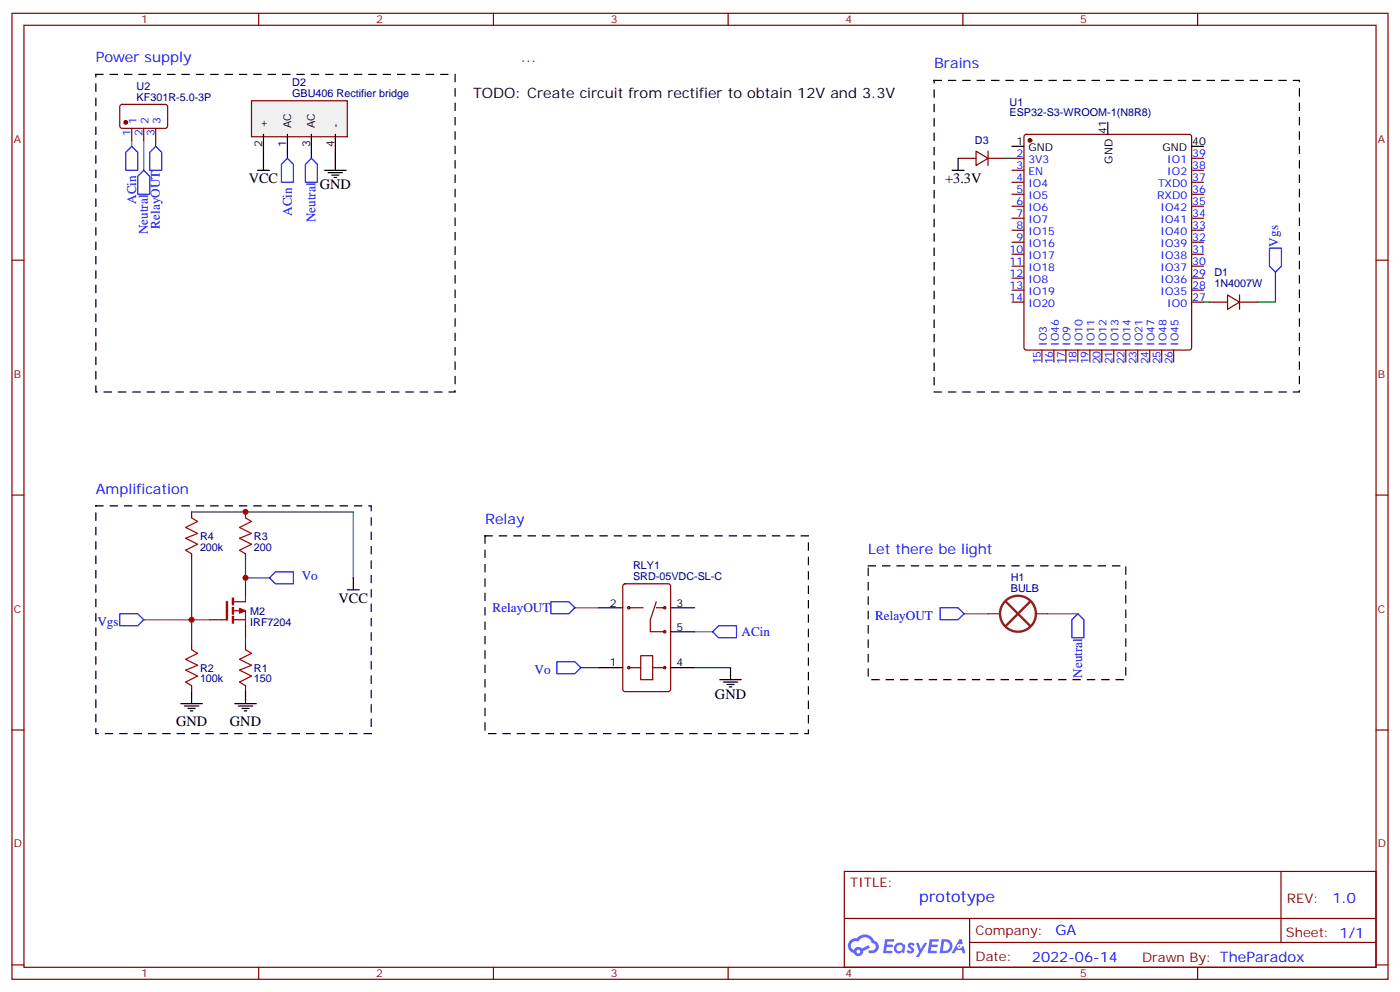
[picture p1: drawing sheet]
<svg xmlns="http://www.w3.org/2000/svg" width="412mm" height="292mm" viewBox="0 0 412 292" stroke-linecap="round" stroke-linejoin="round" font-family="sans-serif">
<g fill="none" stroke="#870000" stroke-width=".35">
<path d="M3.5 3.9h405.4v284.4h-405.4zM7.1 7.4h398.2v277.3h-398.2zM76.2 3.9v3.5M145.3 3.9v3.5M214.5 3.9v3.5M283.6 3.9v3.5M352.8 3.9v3.5M3.5 76.6h3.6M405.3 76.6h3.6M3.5 145.7h3.6M405.3 145.7h3.6M3.5 214.9h3.6"/>
<path d="M405.3 214.9h3.6M248.7 256.5h156.6v28.2h-156.6zM377.3 256.5v20.9M248.7 270.4h156.5M285.6 277.4h119.6M285.6 270.4v14.1M3.5 284h3.6M76.2 284.7v3.6M145.3 284.7v3.6M214.5 284.7v3.6M283.6 284.7v3.6M352.8 284.7v3.6"/>
<path d="M405.3 284h3.6"/>
</g>
<g fill="#5487ff">
<path d="M267.7 277.7a1.22 1.22 0 0 1 1.7 .2l-.4 .6a.47 .47 0 0 0-.3-.4 .47 .47 0 0 0-.5 .2l.1 .2a1.14 1.14 0 0 1 .8 1.8 1.14 1.14 0 0 1-1.9 0l-.2-.2 .5-.6 .7 .5a.29 .29 0 0 0 .3-.3 .29 .29 0 0 0-.2-.3 1.04 1.04 0 0 1-.6-1.7z"/>
<path d="M260.7 276.4h2.4l.3 .2-.2 .5-1.8 .1-.1 .8h1.5l.3 .4-.3 .4h-1.6l-.2 1.1h1.7l.2 .3-.2 .3-2.6 .1z"/>
<path d="M273.8 276.4h2.4l.3 .2-.1 .5-1.8 .1-.2 .8h1.6l.3 .4-.4 .4h-1.6l-.1 1.1h1.7l.2 .3-.2 .3-2.6 .1z"/>
<path d="M282.6 276.4h.7l.3 1.3-.6 .3a.69 .69 0 0 0-1 .3 .69 .69 0 0 0 .4 .9 .69 .69 0 0 0 .9-.6l.5-.2 .6 2.2h-.8l-.2-.9h-1.8l-.5 .9h-.8z"/>
<path d="M269.8 277.5h.8l.6 1.8 1.1-1.8h.9l-2.6 4.2h-.8l.9-1.5z"/>
<path d="M277.4 276.4l-.6 4.2h1.3a2.11 2.11 0 0 0 2.5-2.1 2.11 2.11 0 0 0-2.5-2.1zM278.1 277.2a1.39 1.39 0 0 1 1.7 1.4 1.39 1.39 0 0 1-1.8 1.3h-.3z"/>
<path d="M263.7 278.1a1.54 1.54 0 0 0-.1 2.1 1.54 1.54 0 0 0 2.2 .1l.6 .3 .3-2.3-.2-.3h-.4a1.49 1.49 0 0 0-2.4 .1zM264 279.1a.94 .94 0 0 1 1.8 0 .94 .94 0 0 1-1.8 0z"/>
<path d="M250.4 276.8a2.18 2.18 0 0 0 1.1 3.7 1.44 1.44 0 0 0 1.6 .9 1.44 1.44 0 0 0 1.2-1.4l2-1-.5-.8-1.9 1a1.47 1.47 0 0 0-2.4 .4 1.39 1.39 0 0 1-.7-1.9 1.39 1.39 0 0 1 2-.5 2.12 2.12 0 0 1 2.2-1.3 2.12 2.12 0 0 1 1.9 1.7 1.14 1.14 0 0 1 1.1 1.4 1.14 1.14 0 0 1-1.7 .7 .43 .43 0 0 0-.5 .4 .43 .43 0 0 0 .4 .5 1.98 1.98 0 0 0 2.5-1.2 1.98 1.98 0 0 0-1.2-2.6 3.1 3.1 0 0 0-5.3-.6l-.9 .1zM252.3 280.1a.55 .55 0 0 1 1.1 0 .55 .55 0 0 1-1.1 0z"/>
<circle cx="282.6" cy="278.5" r=".26"/>
</g>
<g fill="none" stroke="#870000" stroke-width=".35">
<path d="M35.5 30.9l.5-.2 13 .1 .4 .6-.1 6-.6 .4-13-.1-.4-.6v-5.7zM38.8 37.8v3.5M42.3 37.8v3.5M45.9 37.8v3.5M301.9 39.8l.4-.3h48l.5 .3 .2 .5v62l-.2 .5-.5 .2h-48l-.5-.2-.2-.5v-62zM298.1 46.6h3.5M298.1 50.1h3.5M298.1 53.7h3.5M298.1 57.2h3.5M351 46.6h3.5M351 50.1h3.5M351 53.7h3.5"/>
<path d="M351 57.2h3.5M298.1 60.7h3.5M298.1 64.2h3.5M298.1 67.8h3.5M298.1 71.3h3.5M298.1 74.8h3.5M298.1 78.4h3.5M351 60.7h3.5M351 64.2h3.5M351 67.8h3.5M351 71.3h3.5M351 74.8h3.5"/>
<path d="M351 78.4h3.5M298.1 81.9h3.5M298.1 85.4h3.5M298.1 88.9h3.5M351 81.9h3.5M351 85.4h3.5M351 88.9h3.5M306.9 103v3.6M310.4 103v3.6M314 103v3.6M317.5 103v3.6M321 103v3.6"/>
<path d="M324.6 103v3.6M328.1 103v3.6M331.6 103v3.6M335.1 103v3.6M338.7 103v3.6M342.2 103v3.6M345.7 103v3.6M183.7 172l.4-.2h12.7l.7 .5 .1 30.6-.5 .6-13 .1-.6-.5-.1-30.6zM185.2 178.9h4.2M193.3 177.1l-1.7 5.3v3.5h4.2M193.3 178.9h2.5M185.2 196.5h3.5"/>
<path d="M188.7 193h3.6v7.1h-3.6zM192.3 196.5h3.5"/>
<circle cx="185.2" cy="178.9" r=".35"/>
<circle cx="195.8" cy="178.9" r=".35"/>
<circle cx="185.2" cy="196.5" r=".35"/>
<circle cx="195.8" cy="196.5" r=".35"/>
<circle cx="195.8" cy="185.9" r=".35"/>
</g>
<g fill="none" stroke="#000" stroke-width=".35">
<path d="M326.3 36v3.5M298.1 43.1h3.5M351 43.1h3.5M176.4 178.9h7M197.6 178.9h7M176.4 196.5h7M197.6 196.5h7M197.6 185.9h7M215.2 196.5v3.6M53.3 207.1h6.3M54.3 207.8h4.3M55.4 208.5h2.1"/>
<path d="M56.1 209.2h.7M56.4 203.6v3.5M212 200.1h6.4M213.1 200.8h4.2M214.1 201.5h2.2M214.8 202.2h.7"/>
</g>
<g fill="#870000" stroke="#870000" stroke-width=".35">
<circle cx="303.4" cy="41.3" r=".53"/>
<circle cx="37" cy="36" r=".53"/>
</g>
<path d="M38.8 43.1l1.8 1.7v5.3h-3.6v-5.3zM42.3 50.1l1.8 1.8v5.3h-3.5v-5.3zM45.9 43.1l1.7 1.7v5.3h-3.5v-5.3zM373.9 73.1h3.6v5.3l-1.8 1.7-1.8-1.7zM162.3 177.1h5.3l1.7 1.8-1.7 1.8h-5.3zM276.9 178.9h5.3l1.8 1.8-1.8 1.7h-5.3zM164 194.8h5.3l1.8 1.7-1.8 1.8h-5.3zM209.9 185.9l1.8-1.7h5.3v3.5h-5.3z" fill="none" stroke="#00f" stroke-width=".35"/>
<path d="M38.8 41.3v1.8M42.3 41.3v8.8M45.9 41.3v1.8M169.3 178.9h7.1M171.1 196.5h5.3M204.6 196.5h10.6M204.6 185.9h5.3M284 180.7h7M308.7 180.7h8.8" fill="none" stroke="#008700" stroke-width=".35"/>
<path d="M28.2 21.9h105.9v93.5h-105.9zM275.2 23.7h107.6v91.7h-107.6zM142.9 157.7h95.2v58.2h-95.2v-58.2M255.8 166.5h75.8v33.6h-75.8z" fill="none" stroke="#000" stroke-width=".35" stroke-dasharray="2.1 2.1"/>
<g fill="none" stroke="#8c2424" stroke-width=".71">
<path d="M296.3 177.1l7.1 7.1M303.4 177.1l-7.1 7.1"/>
<circle cx="299.9" cy="180.7" r="5.3"/>
</g>
<path d="M291 180.7h3.6M305.2 180.7h3.5" fill="none" stroke="#8c2424" stroke-width=".35"/>
<path d="M74.1 29.7h28.2v10.6h-28.2z" fill="#f0f0f0" stroke="#870000" stroke-width=".35"/>
<g fill="none" stroke="#000" stroke-width=".35">
<path d="M77.6 39.5v10.6M84.7 39.5v7.1M91.7 39.5v7.1M98.8 39.5v10.6M75.8 50.1h3.6M95.6 50.1h6.4M96.7 50.8h4.2M97.7 51.5h2.1M98.4 52.2h.7M280.5 50.1h3.5M282.2 46.6v3.5M102.3 173.6h3.5"/>
<path d="M104.1 170.1v3.5M69.1 207.1h6.4M70.2 207.8h4.2M71.3 208.5h2.1M72 209.2h.7M72.3 203.6v3.5"/>
</g>
<path d="M84.7 46.6l1.7 1.8v5.3h-3.5v-5.3zM91.7 46.6l1.8 1.8v5.3h-3.5v-5.3zM79.4 170.1l1.7-1.8h5.3v3.5h-5.3zM35.3 180.7h5.3l1.7 1.7-1.7 1.8h-5.3zM317.5 180.7l1.8 1.7v5.3h-3.6v-5.3z" fill="none" stroke="#00f" stroke-width=".35"/>
<path d="M296.3 46.6h1.8M354.5 88.9h1.8M375.7 80.1v8.8h-5.3M56.4 150.7h47.7v19.4M56.4 164.8v24.7M72.3 164.8v7M72.3 170.1h7.1M42.3 182.4h19.4M72.3 187.7v1.8" fill="none" stroke="#008700" stroke-width=".35"/>
<path d="M56.4 152.4l1.8 1.1-3.5 1.8 3.5 1.7-3.5 1.4 3.5 1.8-3.5 1.8 1.7 1M72.3 152.4l1.8 1.1-3.5 1.8 3.5 1.7-3.5 1.4 3.5 1.8-3.5 1.8 1.7 1M66.7 177.1h.3v5.3h-.3zM68.4 176.1h.4v1.9h-.4zM68.4 178.8h.4v1.9h-.4zM68.8 179.8h3.5v4.5M72.3 175.4v1.7h-3.5M56.4 191.2l1.8 1.1-3.5 1.8 3.5 1.7-3.5 1.4 3.5 1.8-3.5 1.8 1.7 1M65.3 182.4h1.7M68.4 181.5h.4v1.9h-.4zM68.8 182.4h3.5M72.3 191.2l1.8 1.1-3.5 1.8 3.5 1.7-3.5 1.4 3.5 1.8-3.5 1.8 1.7 1" fill="none" stroke="#a10000" stroke-width=".35"/>
<g fill="none" stroke="#870000" stroke-width=".35">
<path d="M282.2 46.6h5.3M287.5 44.5l3.5 2.1-3.5 2.1zM291 46.6h5.3M291 44.5v4.2M356.3 88.9h5.3M361.6 86.8l3.5 2.1-3.5 2.2zM365.1 88.9h5.3M365.1 86.8v4.3M56.4 150.7v1.7M72.3 150.7v1.7M56.4 163v1.8M72.3 163v1.8"/>
<path d="M72.3 171.8v3.6M56.4 189.5v1.7M61.7 182.4h3.6M72.3 184.2v3.5M72.3 189.5v1.7M56.4 201.8v1.8M72.3 201.8v1.8"/>
</g>
<path d="M70.6 179.1l1.7 .7-1.7 .7z" fill="#a10000" stroke="#a10000" stroke-width=".35"/>
<path d="M28.2 148.9h81.2v67h-81.2v-67" fill="none" stroke="#000" stroke-width=".35" stroke-dasharray="2.1 2.1"/>
<g fill="#c00">
<circle cx="56.4" cy="182.4" r=".88"/>
<circle cx="72.3" cy="150.7" r=".88"/>
<circle cx="72.3" cy="170.1" r=".88"/>
</g>
<text font-size="4.6" fill="#00f" x="270.8" y="265.5">prototype</text>
<g font-size="4.2" fill="#00f">
<text x="28.2" y="18.4">Power supply</text>
<text x="153.5" y="18.4">...</text>
<text x="275.2" y="20.1">Brains</text>
<text x="28.2" y="145.4">Amplification</text>
<text x="142.9" y="154.2">Relay</text>
<text x="255.8" y="163">Let there be light</text>
<text x="392.5" y="265.8">1.0</text>
<text x="310.9" y="275.3">GA</text>
<text x="304" y="283.1">2022-06-14</text>
</g>
<g font-size="4.2">
<text x="139.3" y="29">TODO: Create circuit from rectifier to obtain 12V and 3.3V</text>
<text x="73.3" y="54">VCC</text>
<text x="94.2" y="55.8">GND</text>
<text x="278.4" y="54">+3.3V</text>
<text x="99.7" y="177.6">VCC</text>
<text x="210.6" y="205.7">GND</text>
<text x="51.9" y="213.8">GND</text>
<text x="67.7" y="213.8">GND</text>
</g>
<g font-size="3.9" fill="#00f">
<text x="40.1" y="60" transform="rotate(-90 40.1 60)">ACin</text>
<text x="85.9" y="63.6" transform="rotate(-90 85.9 63.6)">ACin</text>
<text x="93" y="65.4" transform="rotate(-90 93 65.4)">Neutral</text>
<text x="43.6" y="69" transform="rotate(-90 43.6 69)">Neutral</text>
<text x="47.1" y="67.3" transform="rotate(-90 47.1 67.3)">RelayOUT</text>
<text x="376.5" y="72.6" transform="rotate(-90 376.5 72.6)">Vgs</text>
<text x="88.9" y="170.9">Vo</text>
<text x="28.7" y="184.2">Vgs</text>
<text x="145.1" y="180.2">RelayOUT</text>
<text x="257.8" y="182.4">RelayOUT</text>
<text x="218.4" y="187.2">ACin</text>
<text x="157.5" y="198.3">Vo</text>
<text x="318.8" y="199.5" transform="rotate(-90 318.8 199.5)">Neutral</text>
</g>
<g font-size="3.9" fill="#800">
<text x="250.5" y="261.1">TITLE:</text>
<text x="379.1" y="265.8">REV:</text>
<text x="287.4" y="275.3">Company:</text>
<text x="378.7" y="275.9">Sheet: 1/1</text>
<text x="287.4" y="283">Date:</text>
<text x="336.4" y="283.1">Drawn By: TheParadox</text>
</g>
<g font-size="3.2" fill="#800">
<text x="41.6" y="6.9">1</text>
<text x="110.8" y="6.9">2</text>
<text x="179.9" y="6.9">3</text>
<text x="249.1" y="6.9">4</text>
<text x="318.2" y="6.9">5</text>
<text x="4.1" y="42">A</text>
<text x="405.9" y="42">A</text>
<text x="4.1" y="111.2">B</text>
<text x="405.9" y="111.2">B</text>
<text x="4.1" y="180.3">C</text>
<text x="405.9" y="180.3">C</text>
<text x="4.1" y="249.4">D</text>
<text x="405.9" y="249.4">D</text>
<text x="41.6" y="287.7">1</text>
<text x="110.8" y="287.7">2</text>
<text x="179.9" y="287.7">3</text>
<text x="249.1" y="287.7">4</text>
<text x="318.2" y="287.7">5</text>
</g>
<g font-size="3.2" fill="#000080">
<text x="40.2" y="29.7">KF301R-5.0-3P</text>
<text x="40.2" y="26.5">U2</text>
<text x="86.1" y="28.6">GBU406 Rectifier bridge</text>
<text x="86.1" y="25.4">D2</text>
<text x="297.4" y="34.3">ESP32-S3-WROOM-1(N8R8)</text>
<text x="297.4" y="31.1">U1</text>
<text x="287.2" y="42.5">D3</text>
<text x="357.7" y="84.4">1N4007W</text>
<text x="58.9" y="158.9">R4</text>
<text x="74.8" y="158.9">R3</text>
<text x="58.9" y="162.1">200k</text>
<text x="74.8" y="162.1">200</text>
<text x="186.5" y="167.6">RLY1</text>
<text x="186.5" y="170.8">SRD-05VDC-SL-C</text>
<text x="297.8" y="171.1">H1</text>
<text x="297.8" y="174.3">BULB</text>
<text x="73.7" y="184.1">IRF7204</text>
<text x="73.7" y="180.9">M2</text>
<text x="58.9" y="197.7">R2</text>
<text x="74.8" y="197.7">R1</text>
<text x="58.9" y="200.9">100k</text>
<text x="74.8" y="200.9">150</text>
</g>
<g font-size="3.2" fill="#00f">
<text x="38.5" y="40" transform="rotate(-90 38.5 40)">1</text>
<text x="40.2" y="36.5" transform="rotate(-90 40.2 36.5)">1</text>
<text x="42" y="40" transform="rotate(-90 42 40)">2</text>
<text x="43.7" y="36.5" transform="rotate(-90 43.7 36.5)">2</text>
<text x="45.5" y="40" transform="rotate(-90 45.5 40)">3</text>
<text x="47.3" y="36.5" transform="rotate(-90 47.3 36.5)">3</text>
<text x="299.4" y="46.2">2</text>
<text x="351.2" y="46.2">39</text>
<text x="299.4" y="49.8">3</text>
<text x="299.4" y="53.3">4</text>
<text x="302.9" y="48">3V3</text>
<text x="302.9" y="51.5">EN</text>
<text x="343.9" y="51.5">IO2</text>
<text x="343.9" y="48">IO1</text>
<text x="351.2" y="53.3">37</text>
<text x="351.2" y="49.8">38</text>
<text x="299.4" y="56.8">5</text>
<text x="302.9" y="55.1">IO4</text>
<text x="302.9" y="58.6">IO5</text>
<text x="340.9" y="58.6">RXD0</text>
<text x="341.1" y="55.1">TXD0</text>
<text x="351.2" y="56.8">36</text>
<text x="299.4" y="60.4">6</text>
<text x="299.4" y="63.9">7</text>
<text x="302.9" y="62.1">IO6</text>
<text x="302.9" y="65.7">IO7</text>
<text x="341.8" y="65.7">IO41</text>
<text x="341.8" y="62.1">IO42</text>
<text x="351.2" y="63.9">34</text>
<text x="351.2" y="60.4">35</text>
<text x="299.4" y="67.4">8</text>
<text x="299.4" y="70.9">9</text>
<text x="302.9" y="69.2">IO15</text>
<text x="341.8" y="69.2">IO40</text>
<text x="351.2" y="70.9">32</text>
<text x="351.2" y="67.4">33</text>
<text x="297.4" y="74.5">10</text>
<text x="297.4" y="78">11</text>
<text x="302.9" y="72.7">IO16</text>
<text x="302.9" y="76.2">IO17</text>
<text x="341.8" y="76.2">IO38</text>
<text x="341.8" y="72.7">IO39</text>
<text x="351.2" y="78">30</text>
<text x="351.2" y="74.5">31</text>
<text x="297.4" y="81.5">12</text>
<text x="302.9" y="79.8">IO18</text>
<text x="302.9" y="83.3">IO8</text>
<text x="341.8" y="83.3">IO36</text>
<text x="341.8" y="79.8">IO37</text>
<text x="351.2" y="81.5">29 D1</text>
<text x="297.4" y="85.1">13</text>
<text x="297.4" y="88.6">14</text>
<text x="302.9" y="86.8">IO19</text>
<text x="341.8" y="86.8">IO35</text>
<text x="351.2" y="88.6">27</text>
<text x="351.2" y="85.1">28</text>
<text x="302.9" y="90.3">IO20</text>
<text x="343.9" y="90.3">IO0</text>
<text x="308.3" y="101.7" transform="rotate(-90 308.3 101.7)">IO3</text>
<text x="311.9" y="101.7" transform="rotate(-90 311.9 101.7)">IO46</text>
<text x="315.4" y="101.7" transform="rotate(-90 315.4 101.7)">IO9</text>
<text x="318.9" y="101.7" transform="rotate(-90 318.9 101.7)">IO10</text>
<text x="322.4" y="101.7" transform="rotate(-90 322.4 101.7)">IO11</text>
<text x="326" y="101.7" transform="rotate(-90 326 101.7)">IO12</text>
<text x="329.5" y="101.7" transform="rotate(-90 329.5 101.7)">IO13</text>
<text x="333" y="101.7" transform="rotate(-90 333 101.7)">IO14</text>
<text x="336.5" y="101.7" transform="rotate(-90 336.5 101.7)">IO21</text>
<text x="340.1" y="101.7" transform="rotate(-90 340.1 101.7)">IO47</text>
<text x="343.6" y="101.7" transform="rotate(-90 343.6 101.7)">IO48</text>
<text x="347.1" y="101.7" transform="rotate(-90 347.1 101.7)">IO45</text>
<text x="306.6" y="107.3" transform="rotate(-90 306.6 107.3)">15</text>
<text x="310.1" y="107.3" transform="rotate(-90 310.1 107.3)">16</text>
<text x="313.6" y="107.3" transform="rotate(-90 313.6 107.3)">17</text>
<text x="317.1" y="107.3" transform="rotate(-90 317.1 107.3)">18</text>
<text x="320.7" y="107.3" transform="rotate(-90 320.7 107.3)">19</text>
<text x="324.2" y="107.3" transform="rotate(-90 324.2 107.3)">20</text>
<text x="327.7" y="107.3" transform="rotate(-90 327.7 107.3)">21</text>
<text x="331.3" y="107.3" transform="rotate(-90 331.3 107.3)">22</text>
<text x="334.8" y="107.3" transform="rotate(-90 334.8 107.3)">23</text>
<text x="338.3" y="107.3" transform="rotate(-90 338.3 107.3)">24</text>
<text x="341.8" y="107.3" transform="rotate(-90 341.8 107.3)">25</text>
<text x="345.4" y="107.3" transform="rotate(-90 345.4 107.3)">26</text>
</g>
<g font-size="3.2">
<text x="78.7" y="37.8" transform="rotate(-90 78.7 37.8)">+</text>
<text x="85.7" y="37.8" transform="rotate(-90 85.7 37.8)">AC</text>
<text x="92.8" y="37.8" transform="rotate(-90 92.8 37.8)">AC</text>
<text x="99.8" y="37.8" transform="rotate(-90 99.8 37.8)">-</text>
<text x="326" y="39.4" transform="rotate(-90 326 39.4)">41</text>
<text x="77.3" y="43.3" transform="rotate(-90 77.3 43.3)">2</text>
<text x="84.3" y="43.3" transform="rotate(-90 84.3 43.3)">1</text>
<text x="91.4" y="43.3" transform="rotate(-90 91.4 43.3)">3</text>
<text x="98.4" y="43.3" transform="rotate(-90 98.4 43.3)">4</text>
<text x="299.4" y="42.7">1</text>
<text x="302.9" y="44.5">GND</text>
<text x="342.4" y="44.5">GND</text>
<text x="351.2" y="42.7">40</text>
<text x="327.7" y="48.1" transform="rotate(-90 327.7 48.1)">GND</text>
<text x="179.7" y="178.5">2</text>
<text x="199.3" y="178.5">3</text>
<text x="199.3" y="185.6">5</text>
<text x="179.7" y="196.2">1</text>
<text x="199.3" y="196.2">4</text>
</g>
</svg>
